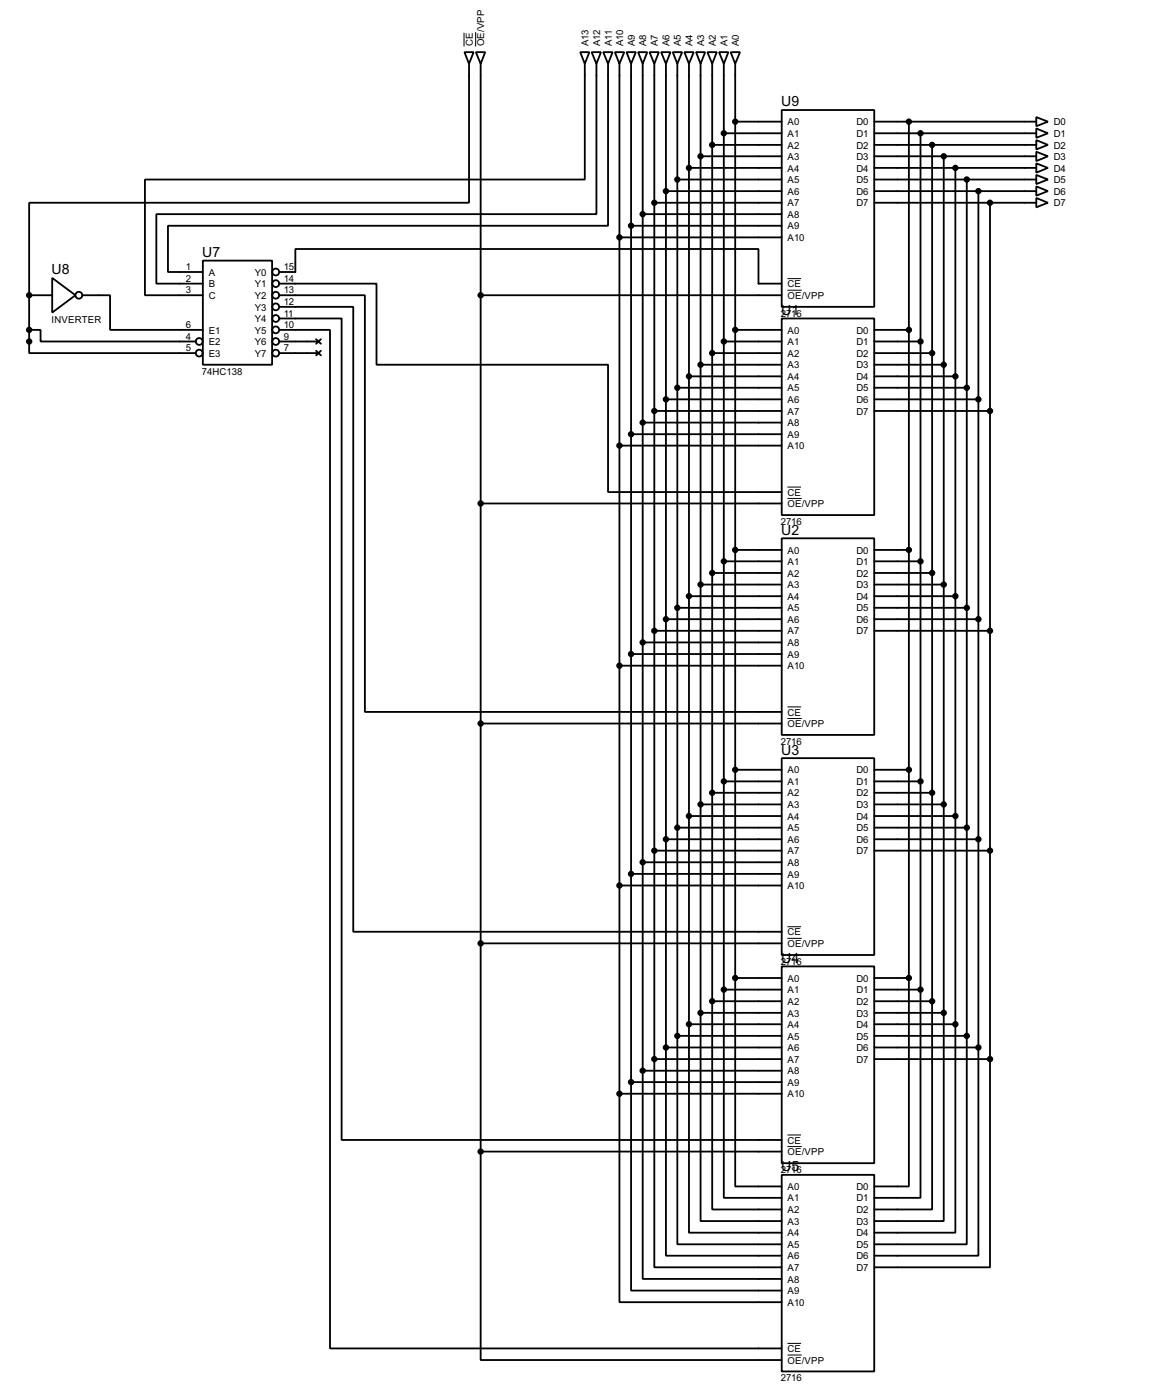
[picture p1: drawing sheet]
<svg xmlns="http://www.w3.org/2000/svg" width="256mm" height="307mm" viewBox="0 0 256 307" stroke-linecap="round" stroke-linejoin="round" font-family="sans-serif">
<g fill="none" stroke="#000" stroke-width=".4">
<path d="M101.9 11.5h2l-1 2.5zM102.9 14v30.5h-96.5v20.3M104.4 11.5h2.1l-1 2.5zM105.5 14v238.8M127.3 11.5h2l-1 2.5zM128.3 14v25.4h-96.5v25.4h12.7M129.8 11.5h2.1l-1 2.5zM130.9 14v33h-96.6v15.3h10.2M132.4 11.5h2l-1 2.5zM133.4 14v35.6h-96.5v10.1h7.6M134.9 11.5h2.1l-1.1 2.5zM135.9 14v226.1"/>
<path d="M137.5 11.5h2l-1 2.5zM138.5 14v223.5M140 11.5h2l-1 2.5zM141 14v221M142.5 11.5h2.1l-1 2.5zM143.6 14v218.5M145.1 11.5h2l-1 2.5zM146.1 14v215.9M147.6 11.5h2.1l-1.1 2.5zM148.6 14v213.4M150.2 11.5h2l-1 2.5zM151.2 14v210.8"/>
<path d="M152.7 11.5h2l-1 2.5zM153.7 14v208.3M155.2 11.5h2.1l-1 2.5zM156.3 14v205.8M157.8 11.5h2l-1 2.5zM158.8 14v203.2M160.3 11.5h2.1l-1.1 2.5zM161.3 14v200.7M148.6 39.4h22.9M151.2 36.9h20.3M153.7 34.3h17.8M156.3 31.8h15.2"/>
<path d="M158.8 29.3h12.7M161.3 26.7h10.2M171.5 24.2h20.3v43.2h-20.3zM191.8 26.7h35.6M191.8 29.3h35.6M191.8 31.8h35.6M191.8 34.3h35.6M191.8 36.9h35.6M191.8 39.4h35.6M199.4 26.7v188M202 29.3v187.9M204.5 31.8v188"/>
<path d="M207.1 34.3v188M209.6 36.9v187.9M212.1 39.4v188M227.4 25.7l2.5 1-2.5 1zM227.4 28.2l2.5 1.1-2.5 1zM227.4 30.8l2.5 1-2.5 1zM227.4 33.3l2.5 1-2.5 1.1zM227.4 35.9l2.5 1-2.5 1zM227.4 38.4l2.5 1-2.5 1zM44.5 57.2h15.2v22.9h-15.2zM61.3 59.7h3.5v-5h101.6v7.6h5.1M135.9 52.1h35.6"/>
<path d="M138.5 49.6h33M141 47h30.5M143.6 44.5h27.9M146.1 42h25.4M191.8 42h35.6M191.8 44.5h35.6M214.7 42v187.9M217.2 44.5v188M227.4 40.9l2.5 1.1-2.5 1zM227.4 43.5l2.5 1-2.5 1zM6.4 72.4h2.5v2.6h34.1M6.4 64.8v12.7h36.6"/>
<path d="M6.4 64.8h5.1M11.5 61l5.1 3.8-5.1 3.8zM18.1 64.8h6.1v7.6h20.3M61.3 62.3h21.3v17.8h50.8v27.9h38.1M61.3 64.8h18.8v91.5h91.4M61.3 67.4h16.2v137.1h94M61.3 69.9h13.7v180.3h96.5M61.3 72.4h11.1v223.6h99.1M61.3 75h8.6M61.3 77.5h8.6M69.4 74.5l1 1M69.4 77l1 1"/>
<path d="M70.4 74.5l-1 1M70.4 77l-1 1M105.5 64.8h66M156.3 77.5h15.2M158.8 75h12.7M161.3 72.4h10.2M171.5 69.9h20.3v43.2h-20.3zM191.8 72.4h7.6M191.8 75h10.2M191.8 77.5h12.7M135.9 97.8h35.6M138.5 95.3h33"/>
<path d="M141 92.8h30.5M143.6 90.2h27.9M146.1 87.7h25.4M148.6 85.1h22.9M151.2 82.6h20.3M153.7 80.1h17.8M191.8 80.1h15.3M191.8 82.6h17.8M191.8 85.1h20.3M191.8 87.7h22.9M191.8 90.2h25.4M105.5 110.5h66"/>
<path d="M171.5 118.2h20.3v43.1h-20.3zM143.6 138.5h27.9M146.1 135.9h25.4M148.6 133.4h22.9M151.2 130.9h20.3M153.7 128.3h17.8M156.3 125.8h15.2M158.8 123.2h12.7M161.3 120.7h10.2M191.8 138.5h25.4M191.8 135.9h22.9M191.8 133.4h20.3"/>
<path d="M191.8 130.9h17.8M191.8 128.3h15.3M191.8 125.8h12.7M191.8 123.2h10.2M191.8 120.7h7.6M105.5 158.8h66M135.9 146.1h35.6M138.5 143.6h33M141 141h30.5M151.2 179.1h20.3M153.7 176.6h17.8M156.3 174h15.2"/>
<path d="M158.8 171.5h12.7M161.3 169h10.2M171.5 166.4h20.3v43.2h-20.3zM191.8 179.1h17.8M191.8 176.6h15.3M191.8 174h12.7M191.8 171.5h10.2M191.8 169h7.6M135.9 194.4h35.6M138.5 191.8h33M141 189.3h30.5M143.6 186.7h27.9"/>
<path d="M146.1 184.2h25.4M148.6 181.7h22.9M191.8 186.7h25.4M191.8 184.2h22.9M191.8 181.7h20.3M105.5 207.1h66M156.3 219.8v45.7h15.2M156.3 219.8h15.2M158.8 217.2v45.7h12.7M158.8 217.2h12.7M161.3 214.7v45.7h10.2M161.3 214.7h10.2"/>
<path d="M171.5 212.1h20.3v43.2h-20.3zM191.8 219.8h12.7M191.8 217.2h10.2M191.8 214.7h7.6M199.4 214.7v45.7h-7.6M202 217.2v45.7h-10.2M204.5 219.8v45.7h-12.7M138.5 237.5v45.8h33M138.5 237.5h33M141 235v45.7h30.5M141 235h30.5M143.6 232.5v45.7h27.9"/>
<path d="M143.6 232.5h27.9M146.1 229.9v45.7h25.4M146.1 229.9h25.4M148.6 227.4v45.7h22.9M148.6 227.4h22.9M151.2 224.8v45.8h20.3M151.2 224.8h20.3M153.7 222.3v45.7h17.8M153.7 222.3h17.8M191.8 232.5h25.4M191.8 229.9h22.9M191.8 227.4h20.3"/>
<path d="M191.8 224.8h17.8M191.8 222.3h15.3M207.1 222.3v45.7h-15.3M209.6 224.8v45.8h-17.8M212.1 227.4v45.7h-20.3M214.7 229.9v45.7h-22.9M217.2 232.5v45.7h-25.4M105.5 252.8v45.7h66M105.5 252.8h66M135.9 240.1v45.7h35.6M135.9 240.1h35.6M171.5 257.9h20.3v43.1h-20.3z"/>
<circle cx="60.5" cy="59.7" r=".75"/>
<circle cx="17.3" cy="64.8" r=".75"/>
<circle cx="43.7" cy="77.5" r=".75"/>
<circle cx="43.7" cy="75" r=".75"/>
<circle cx="60.5" cy="64.8" r=".75"/>
<circle cx="60.5" cy="67.4" r=".75"/>
<circle cx="60.5" cy="69.9" r=".75"/>
<circle cx="60.5" cy="72.4" r=".75"/>
<circle cx="60.5" cy="62.3" r=".75"/>
<circle cx="60.5" cy="75" r=".75"/>
<circle cx="60.5" cy="77.5" r=".75"/>
</g>
<circle cx="6.4" cy="64.8" r=".2" fill="#000"/>
<g fill="none" stroke="#000" stroke-width=".22">
<path d="M101.8 7.2v3M104.4 7v3.2M172.8 63.7h3.1M172.8 61.2h3M172.8 109.4h3.1M172.8 106.9h3M172.8 157.7h3.1M172.8 155.2h3M172.8 206h3.1M172.8 203.4h3M172.8 251.7h3.1M172.8 249.1h3"/>
<path d="M172.8 297.4h3.1M172.8 294.9h3"/>
</g>
<g fill="#000" stroke="#000" stroke-width=".4">
<circle cx="148.6" cy="39.4" r=".5"/>
<circle cx="151.1" cy="36.9" r=".5"/>
<circle cx="153.7" cy="34.3" r=".5"/>
<circle cx="156.2" cy="31.8" r=".5"/>
<circle cx="158.8" cy="29.3" r=".5"/>
<circle cx="161.3" cy="26.7" r=".5"/>
<circle cx="199.4" cy="26.7" r=".5"/>
<circle cx="201.9" cy="29.3" r=".5"/>
<circle cx="204.5" cy="31.8" r=".5"/>
<circle cx="207" cy="34.3" r=".5"/>
<circle cx="209.6" cy="36.9" r=".5"/>
<circle cx="212.1" cy="39.4" r=".5"/>
<circle cx="135.9" cy="52.1" r=".5"/>
<circle cx="138.4" cy="49.6" r=".5"/>
<circle cx="141" cy="47" r=".5"/>
<circle cx="143.5" cy="44.5" r=".5"/>
<circle cx="146.1" cy="42" r=".5"/>
<circle cx="214.6" cy="42" r=".5"/>
<circle cx="217.2" cy="44.5" r=".5"/>
<circle cx="6.4" cy="64.8" r=".5"/>
<circle cx="6.4" cy="72.4" r=".5"/>
<circle cx="6.4" cy="75" r=".5"/>
<circle cx="105.4" cy="64.8" r=".5"/>
<circle cx="156.2" cy="77.5" r=".5"/>
<circle cx="158.8" cy="75" r=".5"/>
<circle cx="161.3" cy="72.4" r=".5"/>
<circle cx="199.4" cy="72.4" r=".5"/>
<circle cx="201.9" cy="75" r=".5"/>
<circle cx="204.5" cy="77.5" r=".5"/>
<circle cx="135.9" cy="97.8" r=".5"/>
<circle cx="138.4" cy="95.3" r=".5"/>
<circle cx="141" cy="92.8" r=".5"/>
<circle cx="143.5" cy="90.2" r=".5"/>
<circle cx="146.1" cy="87.7" r=".5"/>
<circle cx="148.6" cy="85.1" r=".5"/>
<circle cx="151.1" cy="82.6" r=".5"/>
<circle cx="153.7" cy="80.1" r=".5"/>
<circle cx="207" cy="80.1" r=".5"/>
<circle cx="209.6" cy="82.6" r=".5"/>
<circle cx="212.1" cy="85.1" r=".5"/>
<circle cx="214.6" cy="87.7" r=".5"/>
<circle cx="217.2" cy="90.2" r=".5"/>
<circle cx="105.4" cy="110.5" r=".5"/>
<circle cx="143.5" cy="138.5" r=".5"/>
<circle cx="146.1" cy="135.9" r=".5"/>
<circle cx="148.6" cy="133.4" r=".5"/>
<circle cx="151.1" cy="130.9" r=".5"/>
<circle cx="153.7" cy="128.3" r=".5"/>
<circle cx="156.2" cy="125.8" r=".5"/>
<circle cx="158.8" cy="123.2" r=".5"/>
<circle cx="161.3" cy="120.7" r=".5"/>
<circle cx="199.4" cy="120.7" r=".5"/>
<circle cx="201.9" cy="123.2" r=".5"/>
<circle cx="204.5" cy="125.8" r=".5"/>
<circle cx="207" cy="128.3" r=".5"/>
<circle cx="209.6" cy="130.9" r=".5"/>
<circle cx="212.1" cy="133.4" r=".5"/>
<circle cx="214.6" cy="135.9" r=".5"/>
<circle cx="217.2" cy="138.5" r=".5"/>
<circle cx="105.4" cy="158.8" r=".5"/>
<circle cx="135.9" cy="146.1" r=".5"/>
<circle cx="138.4" cy="143.6" r=".5"/>
<circle cx="141" cy="141" r=".5"/>
<circle cx="151.1" cy="179.1" r=".5"/>
<circle cx="153.7" cy="176.6" r=".5"/>
<circle cx="156.2" cy="174" r=".5"/>
<circle cx="158.8" cy="171.5" r=".5"/>
<circle cx="161.3" cy="169" r=".5"/>
<circle cx="199.4" cy="169" r=".5"/>
<circle cx="201.9" cy="171.5" r=".5"/>
<circle cx="204.5" cy="174" r=".5"/>
<circle cx="207" cy="176.6" r=".5"/>
<circle cx="209.6" cy="179.1" r=".5"/>
<circle cx="135.9" cy="194.4" r=".5"/>
<circle cx="138.4" cy="191.8" r=".5"/>
<circle cx="141" cy="189.3" r=".5"/>
<circle cx="143.5" cy="186.7" r=".5"/>
<circle cx="146.1" cy="184.2" r=".5"/>
<circle cx="148.6" cy="181.7" r=".5"/>
<circle cx="212.1" cy="181.7" r=".5"/>
<circle cx="214.6" cy="184.2" r=".5"/>
<circle cx="217.2" cy="186.7" r=".5"/>
<circle cx="105.4" cy="207.1" r=".5"/>
<circle cx="156.2" cy="219.8" r=".5"/>
<circle cx="158.8" cy="217.2" r=".5"/>
<circle cx="161.3" cy="214.7" r=".5"/>
<circle cx="199.4" cy="214.7" r=".5"/>
<circle cx="201.9" cy="217.2" r=".5"/>
<circle cx="204.5" cy="219.8" r=".5"/>
<circle cx="138.4" cy="237.5" r=".5"/>
<circle cx="141" cy="235" r=".5"/>
<circle cx="143.5" cy="232.5" r=".5"/>
<circle cx="146.1" cy="229.9" r=".5"/>
<circle cx="148.6" cy="227.4" r=".5"/>
<circle cx="151.1" cy="224.8" r=".5"/>
<circle cx="153.7" cy="222.3" r=".5"/>
<circle cx="207" cy="222.3" r=".5"/>
<circle cx="209.6" cy="224.8" r=".5"/>
<circle cx="212.1" cy="227.4" r=".5"/>
<circle cx="214.6" cy="229.9" r=".5"/>
<circle cx="217.2" cy="232.5" r=".5"/>
<circle cx="105.4" cy="252.8" r=".5"/>
<circle cx="135.9" cy="240.1" r=".5"/>
</g>
<g font-size="3.5">
<text x="171.4" y="23.3">U9</text>
<text x="44.4" y="56.4">U7</text>
<text x="11.3" y="60.2">U8</text>
<text x="171.4" y="69.1">U1</text>
<text x="171.4" y="117.4">U2</text>
<text x="171.4" y="165.6">U3</text>
<text x="171.4" y="211.3">U4</text>
<text x="171.4" y="257.1">U5</text>
</g>
<g font-size="2.4">
<text x="103.7" y="10.2" transform="rotate(-90 103.7 10.2)">CE</text>
<text x="106.3" y="10.2" transform="rotate(-90 106.3 10.2)">OE/VPP</text>
<text x="129.1" y="10.2" transform="rotate(-90 129.1 10.2)">A13</text>
<text x="131.7" y="10.2" transform="rotate(-90 131.7 10.2)">A12</text>
<text x="134.2" y="10.2" transform="rotate(-90 134.2 10.2)">A11</text>
<text x="136.7" y="10.2" transform="rotate(-90 136.7 10.2)">A10</text>
<text x="139.3" y="10.2" transform="rotate(-90 139.3 10.2)">A9</text>
<text x="141.8" y="10.2" transform="rotate(-90 141.8 10.2)">A8</text>
<text x="144.4" y="10.2" transform="rotate(-90 144.4 10.2)">A7</text>
<text x="146.9" y="10.2" transform="rotate(-90 146.9 10.2)">A6</text>
<text x="149.4" y="10.2" transform="rotate(-90 149.4 10.2)">A5</text>
<text x="152" y="10.2" transform="rotate(-90 152 10.2)">A4</text>
<text x="154.5" y="10.2" transform="rotate(-90 154.5 10.2)">A3</text>
<text x="157.1" y="10.2" transform="rotate(-90 157.1 10.2)">A2</text>
<text x="159.6" y="10.2" transform="rotate(-90 159.6 10.2)">A1</text>
<text x="162.1" y="10.2" transform="rotate(-90 162.1 10.2)">A0</text>
<text x="172.8" y="27.5">A0</text>
<text x="187.9" y="27.5">D0</text>
<text x="231.2" y="27.5">D0</text>
<text x="172.8" y="30">A1</text>
<text x="172.8" y="32.6">A2</text>
<text x="172.8" y="35.1">A3</text>
<text x="187.9" y="30">D1</text>
<text x="187.9" y="32.6">D2</text>
<text x="187.9" y="35.1">D3</text>
<text x="231.2" y="30">D1</text>
<text x="231.2" y="32.6">D2</text>
<text x="231.2" y="35.1">D3</text>
<text x="172.8" y="37.7">A4</text>
<text x="172.8" y="40.2">A5</text>
<text x="187.9" y="37.7">D4</text>
<text x="187.9" y="40.2">D5</text>
<text x="231.2" y="37.7">D4</text>
<text x="231.2" y="40.2">D5</text>
<text x="172.8" y="42.7">A6</text>
<text x="172.8" y="45.3">A7</text>
<text x="172.8" y="47.8">A8</text>
<text x="187.9" y="42.7">D6</text>
<text x="187.9" y="45.3">D7</text>
<text x="231.2" y="42.7">D6</text>
<text x="231.2" y="45.3">D7</text>
<text x="172.8" y="50.4">A9</text>
<text x="172.8" y="52.9">A10</text>
<text x="40.8" y="59.3">1</text>
<text x="62.3" y="59.3">15</text>
<text x="40.8" y="61.9">2</text>
<text x="40.8" y="64.4">3</text>
<text x="45.8" y="60.5">A</text>
<text x="45.8" y="63.1">B</text>
<text x="45.8" y="65.6">C</text>
<text x="55.9" y="60.5">Y0</text>
<text x="55.9" y="63.1">Y1</text>
<text x="55.9" y="65.6">Y2</text>
<text x="62.3" y="61.9">14</text>
<text x="62.3" y="64.4">13</text>
<text x="172.8" y="65.6">OE/VPP</text>
<text x="172.8" y="63.1">CE</text>
<text x="11.3" y="70.8">INVERTER</text>
<text x="40.8" y="72">6</text>
<text x="55.9" y="68.1">Y3</text>
<text x="55.9" y="70.7">Y4</text>
<text x="62.3" y="67">12</text>
<text x="62.3" y="69.5">11</text>
<text x="62.3" y="72">10</text>
<text x="171.3" y="69.5">2716</text>
<text x="40.8" y="74.6">4</text>
<text x="40.8" y="77.1">5</text>
<text x="45.8" y="73.2">E1</text>
<text x="45.8" y="75.8">E2</text>
<text x="55.9" y="73.2">Y5</text>
<text x="55.9" y="75.8">Y6</text>
<text x="62.3" y="74.6">9</text>
<text x="62.3" y="77.1">7</text>
<text x="172.8" y="73.2">A0</text>
<text x="172.8" y="75.8">A1</text>
<text x="187.9" y="73.2">D0</text>
<text x="187.9" y="75.8">D1</text>
<text x="44.3" y="82.2">74HC138</text>
<text x="45.8" y="78.3">E3</text>
<text x="55.9" y="78.3">Y7</text>
<text x="172.8" y="78.3">A2</text>
<text x="172.8" y="80.8">A3</text>
<text x="172.8" y="83.4">A4</text>
<text x="187.9" y="78.3">D2</text>
<text x="187.9" y="80.8">D3</text>
<text x="187.9" y="83.4">D4</text>
<text x="172.8" y="85.9">A5</text>
<text x="172.8" y="88.5">A6</text>
<text x="187.9" y="85.9">D5</text>
<text x="187.9" y="88.5">D6</text>
<text x="172.8" y="91">A7</text>
<text x="172.8" y="93.6">A8</text>
<text x="187.9" y="91">D7</text>
<text x="172.8" y="96.1">A9</text>
<text x="172.8" y="98.6">A10</text>
<text x="172.8" y="111.3">OE/VPP</text>
<text x="172.8" y="108.8">CE</text>
<text x="171.3" y="115.3">2716</text>
<text x="172.8" y="121.5">A0</text>
<text x="172.8" y="124">A1</text>
<text x="187.9" y="121.5">D0</text>
<text x="187.9" y="124">D1</text>
<text x="172.8" y="126.6">A2</text>
<text x="172.8" y="129.1">A3</text>
<text x="172.8" y="131.7">A4</text>
<text x="187.9" y="126.6">D2</text>
<text x="187.9" y="129.1">D3</text>
<text x="187.9" y="131.7">D4</text>
<text x="172.8" y="134.2">A5</text>
<text x="172.8" y="136.7">A6</text>
<text x="187.9" y="134.2">D5</text>
<text x="187.9" y="136.7">D6</text>
<text x="172.8" y="139.3">A7</text>
<text x="172.8" y="141.8">A8</text>
<text x="187.9" y="139.3">D7</text>
<text x="172.8" y="144.4">A9</text>
<text x="172.8" y="146.9">A10</text>
<text x="172.8" y="159.6">OE/VPP</text>
<text x="172.8" y="157.1">CE</text>
<text x="171.3" y="163.5">2716</text>
<text x="172.8" y="169.8">A0</text>
<text x="172.8" y="172.3">A1</text>
<text x="187.9" y="169.8">D0</text>
<text x="187.9" y="172.3">D1</text>
<text x="172.8" y="174.8">A2</text>
<text x="172.8" y="177.4">A3</text>
<text x="172.8" y="179.9">A4</text>
<text x="187.9" y="174.8">D2</text>
<text x="187.9" y="177.4">D3</text>
<text x="187.9" y="179.9">D4</text>
<text x="172.8" y="182.5">A5</text>
<text x="172.8" y="185">A6</text>
<text x="187.9" y="182.5">D5</text>
<text x="187.9" y="185">D6</text>
<text x="172.8" y="187.5">A7</text>
<text x="172.8" y="190.1">A8</text>
<text x="187.9" y="187.5">D7</text>
<text x="172.8" y="192.6">A9</text>
<text x="172.8" y="195.2">A10</text>
<text x="172.8" y="207.9">OE/VPP</text>
<text x="172.8" y="205.3">CE</text>
<text x="171.3" y="211.8">2716</text>
<text x="172.8" y="215.5">A0</text>
<text x="187.9" y="215.5">D0</text>
<text x="172.8" y="218">A1</text>
<text x="172.8" y="220.6">A2</text>
<text x="187.9" y="218">D1</text>
<text x="187.9" y="220.6">D2</text>
<text x="172.8" y="223.1">A3</text>
<text x="172.8" y="225.6">A4</text>
<text x="187.9" y="223.1">D3</text>
<text x="187.9" y="225.6">D4</text>
<text x="172.8" y="228.2">A5</text>
<text x="172.8" y="230.7">A6</text>
<text x="172.8" y="233.3">A7</text>
<text x="187.9" y="228.2">D5</text>
<text x="187.9" y="230.7">D6</text>
<text x="187.9" y="233.3">D7</text>
<text x="172.8" y="235.8">A8</text>
<text x="172.8" y="238.3">A9</text>
<text x="172.8" y="240.9">A10</text>
<text x="172.8" y="251">CE</text>
<text x="171.3" y="257.5">2716</text>
<text x="172.8" y="253.6">OE/VPP</text>
<text x="172.8" y="261.2">A0</text>
<text x="172.8" y="263.7">A1</text>
<text x="187.9" y="261.2">D0</text>
<text x="187.9" y="263.7">D1</text>
<text x="172.8" y="266.3">A2</text>
<text x="172.8" y="268.8">A3</text>
<text x="187.9" y="266.3">D2</text>
<text x="187.9" y="268.8">D3</text>
<text x="172.8" y="271.4">A4</text>
<text x="172.8" y="273.9">A5</text>
<text x="187.9" y="271.4">D4</text>
<text x="187.9" y="273.9">D5</text>
<text x="172.8" y="276.4">A6</text>
<text x="172.8" y="279">A7</text>
<text x="172.8" y="281.5">A8</text>
<text x="187.9" y="276.4">D6</text>
<text x="187.9" y="279">D7</text>
<text x="172.8" y="284.1">A9</text>
<text x="172.8" y="286.6">A10</text>
<text x="172.8" y="299.3">OE/VPP</text>
<text x="172.8" y="296.8">CE</text>
<text x="171.3" y="303.2">2716</text>
</g>
</svg>
